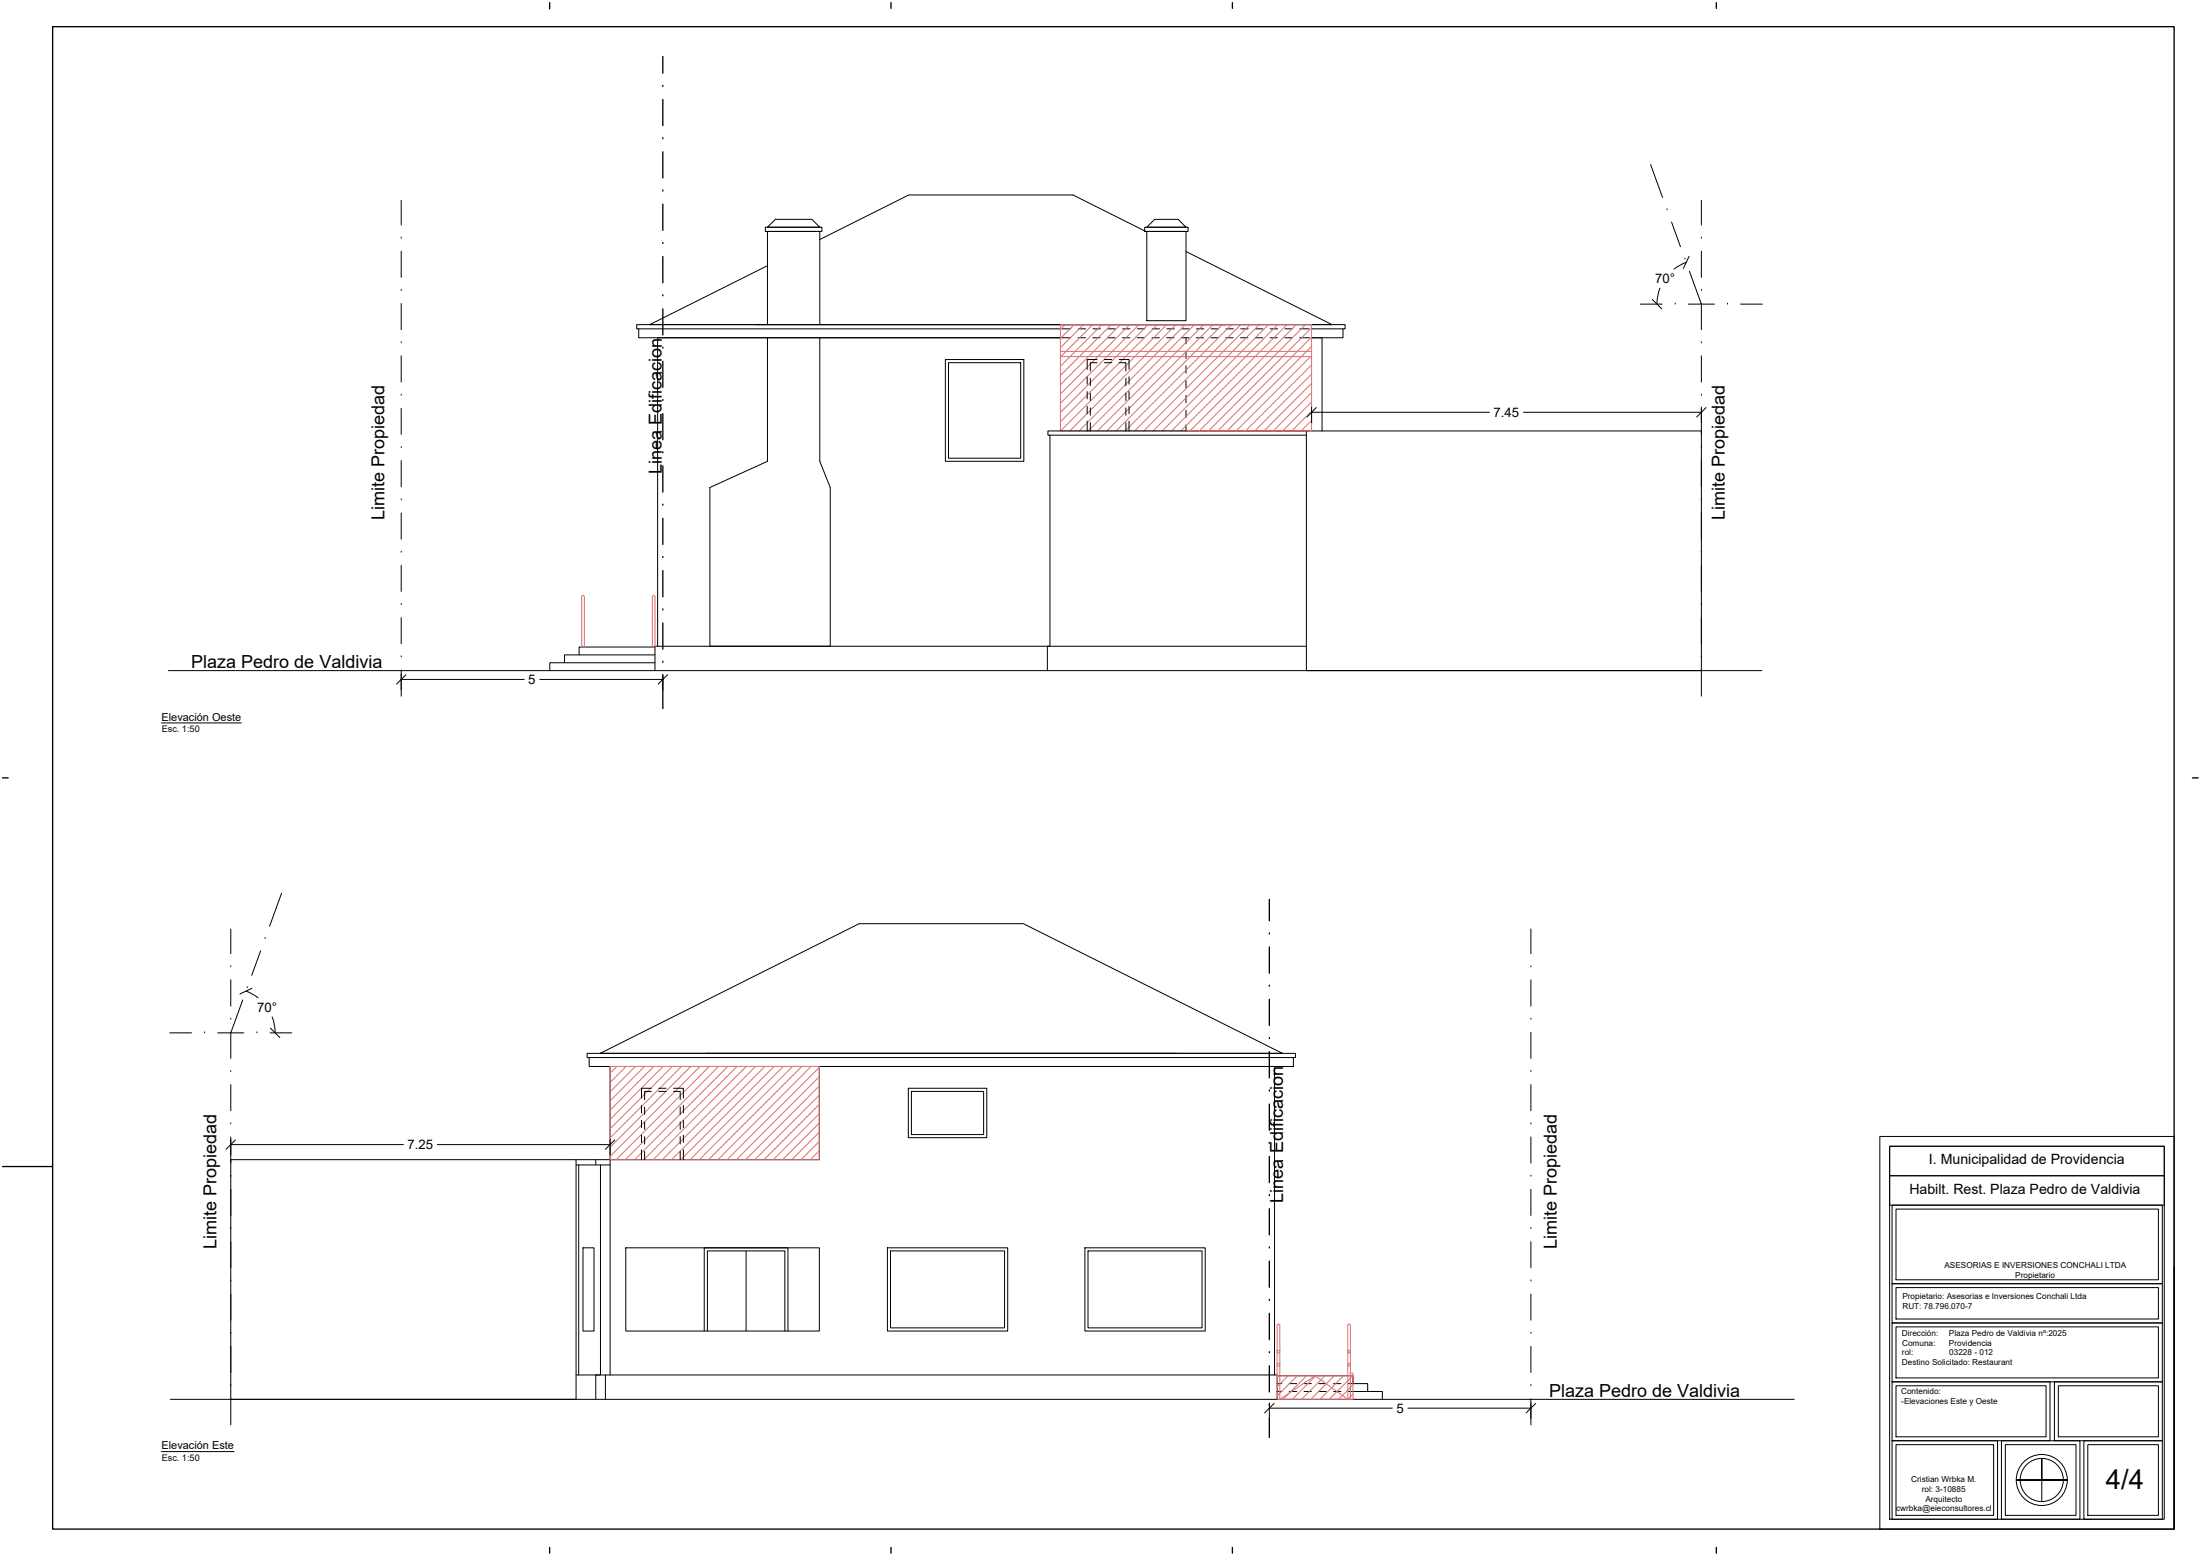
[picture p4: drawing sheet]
<svg xmlns="http://www.w3.org/2000/svg" width="841mm" height="594mm" viewBox="0 0 841 594" stroke-linecap="round" stroke-linejoin="round" font-family="sans-serif">
<!-- layer: Muros -->
<path d="M64.4 256.2h609.1M65.1 534.6h620.8" fill="none" stroke="#000" stroke-width=".38"/>
<!-- layer: Ejes -->
<g fill="none" stroke="#000" stroke-width=".38">
<path d="M153.4 76.5v9.5M631 62.9l4.6 12.5M650.4 76.5v9.5M153.4 91h.1M153.4 96v10M637.3 80.1h.1M639 84.8l3.4 9.4M644.1 98.9h.1M650.4 91h.1M650.4 96v10M153.4 111h.1M153.4 116v10"/>
<path d="M627.1 116.2h8.3M640.4 116.2h.1M645.4 116.2h10M645.8 103.6l4.6 12.6M650.4 111h.1M650.4 116v10M660.4 116.2h.1M665.4 116.2h8.3M153.4 131h.1M153.4 136v10M650.4 131h.1M650.4 136v10"/>
<path d="M153.4 151h.1M153.4 156v10M650.4 151h.1M650.4 156v10M153.4 171h.1M153.4 176v10M650.4 171h.1M650.4 176v10M153.4 191h.1M153.4 196v10M650.4 191h.1M650.4 196v10"/>
<path d="M153.4 211h.1M153.4 216v10M650.4 211h.1M650.4 216v10M153.4 231h.1M153.4 236v10M650.4 231h.1M650.4 236v10M153.4 251h.1M153.4 256v10M650.4 251h.1M650.4 256v10"/>
<path d="M88.2 354.9v9.5M101.3 358.5h.1M107.6 341.3l-4.5 12.6M585.2 354.9v9.5M88.2 369.4h.1M88.2 374.4v10M94.5 377.3h.1M99.6 363.2l-3.4 9.4M585.2 369.4h.1M585.2 374.4v10M64.9 394.6h8.3M78.2 394.6h.1"/>
<path d="M83.2 394.6h10M88.2 389.4h.1M88.2 394.4v10M92.8 382l-4.6 12.6M98.2 394.6h.1M103.2 394.6h8.3M585.2 389.4h.1M585.2 394.4v10M88.2 409.4h.1M88.2 414.4v10M585.2 409.4h.1M585.2 414.4v10"/>
<path d="M88.2 429.4h.1M88.2 434.4v10M585.2 429.4h.1M585.2 434.4v10M88.2 449.4h.1M88.2 454.4v10M585.2 449.4h.1M585.2 454.4v10M88.2 469.4h.1M88.2 474.4v10M585.2 469.4h.1M585.2 474.4v10"/>
<path d="M88.2 489.4h.1M88.2 494.4v10M585.2 489.4h.1M585.2 494.4v10M88.2 509.4h.1M88.2 514.4v10M585.2 509.4h.1M585.2 514.4v10M88.2 529.4h.1M88.2 534.4v10M585.2 529.4h.1M585.2 534.4v10"/>
</g>
<!-- layer: Cotas -->
<g fill="none" stroke="#000" stroke-width=".38">
<path d="M634.6 110.1l-.9 3-.3 3.1M644.6 100.2l-2.1 1-2.5 1.6M501.4 155.5v6M501.4 157.5h68M582.4 157.5h68M650.4 155.5v6M153.4 257.6v6M153.4 259.6h47M206.4 259.6h47M253.4 257.6v6M94 378.6l2.1 1 2.6 1.6M104 388.5l.9 3 .3 3.1"/>
<path d="M88.2 435.3v6M88.2 437.3h66M167.2 437.3h66M233.2 435.3v6M485.2 536v6M485.2 538h47M538.2 538h47M585.2 536v6"/>
</g>
<!-- layer: 0 -->
<path d="M645.7 97.9l-2.2 4.7M631.6 114.4l3.7 3.6M503.2 155.7l-3.6 3.6M652.2 155.7l-3.6 3.6M155.2 257.8l-3.6 3.6M255.2 257.8l-3.6 3.6M96.3 377.6l-4.6 2.1M103.4 392.8l3.6 3.6M90 435.5l-3.6 3.6M235 435.5l-3.6 3.6M487 536.2l-3.6 3.6M587 536.2l-3.6 3.6" fill="none" stroke="#000" stroke-width=".38"/>
<!-- layer: Formato -->
<g fill="none" stroke="#000" stroke-width=".51">
<path d="M20.1 10.2h811v574h-811zM210.1 1v2.4M340.6 1v2.2M471.1 1v2.2M656.1 1v2.2M253.4 21.6v6.4M253.4 38v10M253.4 58v10M253.4 78v10M253.4 98v10M253.4 118v10M253.4 138v10"/>
<path d="M253.4 158v10M253.4 178v10M253.4 198v10M253.4 218v10M253.4 238v10M253.4 258v12.8M.9 297.2h2.2M838.1 297.2h2.2M485.2 343.6v8.2M485.2 361.8v10M485.2 381.8v10M485.2 401.8v10"/>
<path d="M485.2 421.8v10M.9 445.7h19.2M485.2 441.8v10M485.2 461.8v10M485.2 481.8v10M831.1 484.2v100M485.2 501.8v10M485.2 521.8v10M485.2 541.8v7.4M210.1 591.2v2.2M340.6 591.2v2.2M471.1 591.2v2.2"/>
<path d="M656.1 591.2v2.2"/>
</g>
<g fill="#000">
<circle cx="253.4" cy="33" r=".25"/>
<circle cx="253.4" cy="53" r=".25"/>
<circle cx="253.4" cy="73" r=".25"/>
<circle cx="253.4" cy="93" r=".25"/>
<circle cx="253.4" cy="113" r=".25"/>
<circle cx="253.4" cy="133" r=".25"/>
<circle cx="253.4" cy="153" r=".25"/>
<circle cx="253.4" cy="173" r=".25"/>
<circle cx="253.4" cy="193" r=".25"/>
<circle cx="253.4" cy="213" r=".25"/>
<circle cx="253.4" cy="233" r=".25"/>
<circle cx="253.4" cy="253" r=".25"/>
<circle cx="485.2" cy="356.8" r=".25"/>
<circle cx="485.2" cy="376.8" r=".25"/>
<circle cx="485.2" cy="396.8" r=".25"/>
<circle cx="485.2" cy="416.8" r=".25"/>
<circle cx="485.2" cy="436.8" r=".25"/>
<circle cx="485.2" cy="456.8" r=".25"/>
<circle cx="485.2" cy="476.8" r=".25"/>
<circle cx="485.2" cy="496.8" r=".25"/>
<circle cx="485.2" cy="516.8" r=".25"/>
<circle cx="485.2" cy="536.8" r=".25"/>
</g>
<!-- layer: Muros Proy -->
<g fill="none" stroke="#000" stroke-width=".38">
<path d="M244.2 125.6h161.2M362.6 138.6h27.6v36.5h-27.6zM405.4 129h-154v117.9M405.8 125.6h3.6M412.2 125.6h2.8M417.9 125.6h2.8M419.4 138.6h-2.6v3.1M422.2 138.6h2.8M423.5 125.6h2.8M427.8 138.6h2.6v3.1M429.2 125.6h2.8M434.8 125.6h2.8"/>
<path d="M440.4 125.6h2.9M446.1 125.6h2.8M451.7 125.6h2.9M457.4 125.6h2.8M463 125.6h2.8M468.7 125.6h2.8M474.3 125.6h2.8M480 125.6h2.8M485.6 125.6h2.8M491.2 125.6h2.9M496.9 125.6h3.5M501.4 129h4v35.6"/>
<path d="M501.4 125.6h12M416.8 144.6v2.8M416.8 150.2v2.8M416.8 155.8v2.9M430.4 144.6v2.8M430.4 150.2v2.8M430.4 155.8v2.9M416.8 161.5v3.1M430.4 161.5v3.1M225.2 404h269.2M249 415.8h-3.8v3.7M249 417h-2.6v3.1"/>
<path d="M251.8 415.8h2.8M251.8 417h2.8M257.5 415.8h3.7v3.7M257.5 417h2.5v3.1M348.4 417h27.6v16.5h-27.6zM245.2 422.3v2.9M245.2 428v2.8M245.2 433.6v2.9M245.2 439.3v3.7M246.4 423v2.8M246.4 428.6v2.8M246.4 434.2v2.9"/>
<path d="M246.4 439.9v3.1M260 423v2.8M260 428.6v2.8M260 434.2v2.9M260 439.9v3.1M261.2 422.3v2.9M261.2 428v2.8M261.2 433.6v2.9M261.2 439.3v3.7M220.2 443h13v-35.6h254v117.9M220.2 445.1h13M221.2 445.1v80.2"/>
<path d="M227.8 443v2.1M229.6 445.1v80.2h-9.4M222.9 476.7h4.2v31.8h-4.2zM285.2 477.9v30.6M340.4 477.9h43.6v29.4h-43.6zM415.9 477.9h43.6v29.4h-43.6zM269.2 508.5v-31.8h32v31.8M270.4 508.5v-30.6h29.6v30.6M231.4 525.3h-3.6v9.3"/>
</g>
<!-- layer: Muebles -->
<g fill="none" stroke="#000" stroke-width=".38">
<path d="M292.6 86.8h21.6v1.6h-21.6zM296.4 83.8h14l3 3h-20zM437.6 86.8h16.6v1.6h-16.6zM438.4 88.6l-28.2-14.1h-62.8l-34 17M438.4 88.4h15v34.1h-15zM441.4 83.8h9l3 3h-15zM453.4 96.1l55.8 27.9h-220.4M293.4 101.5l-45 22.5h220.4M293.4 129v47.2l-22 10.1v60.6h46v-60.6l-4-10.1v-47.2M293.4 124v-35.6h20v35.6M361.4 137.4h30v38.8h-30zM405.4 129h-161.2v-3.4h-.8v-1.6h270.8v1.6h-.8v3.4h-12"/>
<path d="M405.5 129h3.8M412.1 129h2.9M417.8 129h2.8M419.4 137.4h-3.8v3.7M422.2 137.4h2.8M423.4 129h2.9M427.8 137.4h3.8v3.7M429.1 129h2.8M434.7 129h2.8M440.4 129h2.8M446 129h2.8M451.7 129h2.8"/>
<path d="M453.4 129v2.3M453.4 134.1v2.9M453.4 139.8v2.8M457.3 129h2.8M462.9 129h2.9M468.6 129h2.8M474.2 129h2.9M479.9 129h2.8M485.5 129h2.8M491.2 129h2.8M496.8 129h3.8M415.6 143.9v2.9"/>
<path d="M415.6 149.6v2.8M415.6 155.2v2.9M431.6 143.9v2.9M431.6 149.6v2.8M431.6 155.2v2.9M453.4 145.4v2.9M453.4 151.1v2.8M453.4 156.7v2.8M415.6 160.9v3.7M431.6 160.9v3.7M453.4 162.4v2.2h-52.8v1.7h.8v80.6h-1v9.3M453.5 164.6h45.9"/>
<path d="M499.4 164.6h151v91.6h-151zM250.4 253.2h-40.2v3M250.4 250.2h-34.6v3M250.4 247.2h-29v3M499.4 246.9h-249v9.3M224.4 402.4h270.8v1.6h-.8v3.4h-269.2v-3.4h-.8zM269.8 402.4h220.4l-99-49.5h-62.8l-99 49.5h220.4M313.2 407.4v35.6h-80v82.3M347.2 415.8h30v18.8h-30zM88.2 443h132v91.6h-132zM239.2 476.7h74v31.8h-74zM339.2 476.7h46v31.8h-46z"/>
<path d="M414.7 476.7h46v31.8h-46zM231.4 534.6v-9.3h256.8v9.3M488.2 525.6h29v3h-1.8M488.2 531.6h1.8M488.2 528.6h1.8M492.9 531.6h2.8M492.9 528.6h2.8M498.5 531.6h2.8M498.5 528.6h2.8M504.1 531.6h2.9M504.1 528.6h2.9M509.8 531.6h2.8"/>
<path d="M509.8 528.6h2.8M515.4 531.6h1.8M517.4 531.6h11v3M517.5 528.6h5.3v3"/>
</g>
<!-- layer: Superficies -->
<g fill="none" stroke="#dd6e6e" stroke-width=".38">
<path d="M405.4 124h96v40.6h-96zM407.1 124l-1.7 1.8M410.7 124l-5.3 5.3M414.2 124l-8.8 8.8M417.7 124l-12.3 12.4M421.3 124l-15.9 15.9M424.8 124l-19.4 19.5M428.3 124l-22.9 23M431.9 124l-26.5 26.5M435.4 124l-30 30.1M439 124l-33.6 33.6M442.5 124l-37.1 37.1"/>
<path d="M446 124l-40.6 40.6M449.6 124l-40.6 40.6M453.1 124l-40.6 40.6M456.6 124l-40.6 40.6M460.2 124l-40.6 40.6M463.7 124l-40.6 40.6M467.3 124l-40.7 40.6M470.8 124l-40.6 40.6M474.3 124l-40.6 40.6M477.9 124l-40.7 40.6M481.4 124l-40.6 40.6M484.9 124l-40.6 40.6"/>
<path d="M488.5 124l-40.7 40.6M492 124l-40.6 40.6M495.5 124l-40.6 40.6M499.1 124l-40.7 40.6M501.4 125.2l-39.4 39.4M501.4 128.8l-35.9 35.8M501.4 132.3l-32.3 32.3M501.4 135.9l-28.8 28.7M501.4 139.4l-25.3 25.2M501.4 142.9l-21.7 21.7M501.4 146.5l-18.2 18.1M501.4 150l-14.7 14.6"/>
<path d="M501.4 153.5l-11.1 11.1M501.4 157.1l-7.6 7.5M501.4 160.6l-4 4M501.4 164.1l-.5 .5M233.2 407.4h80v35.6h-80zM235.8 407.4l-2.6 2.6M239.3 407.4l-6.1 6.1M242.9 407.4l-9.7 9.7M246.4 407.4l-13.2 13.2M249.9 407.4l-16.7 16.7M253.5 407.4l-20.3 20.3M257 407.4l-23.8 23.8"/>
<path d="M260.5 407.4l-27.3 27.3M264.1 407.4l-30.9 30.9M267.6 407.4l-34.4 34.4M271.1 407.4l-35.6 35.6M274.7 407.4l-35.6 35.6M278.2 407.4l-35.6 35.6M281.7 407.4l-35.6 35.6M285.3 407.4l-35.6 35.6M288.8 407.4l-35.6 35.6M292.4 407.4l-35.6 35.6M295.9 407.4l-35.6 35.6M299.4 407.4l-35.6 35.6"/>
<path d="M303 407.4l-35.6 35.6M306.5 407.4l-35.6 35.6M310 407.4l-35.6 35.6M313.2 407.8l-35.2 35.2M313.2 411.3l-31.7 31.7M313.2 414.9l-28.2 28.1M313.2 418.4l-24.6 24.6M313.2 421.9l-21.1 21.1M313.2 425.5l-17.6 17.5M313.2 429l-14 14M313.2 432.5l-10.5 10.5M313.2 436.1l-7 6.9"/>
<path d="M313.2 439.6l-3.4 3.4M488.2 525.6h29v9h-29zM488.9 525.6l-.7 .6M492.4 525.6l-4.2 4.2M495.9 525.6l-7.7 7.7M499.5 525.6l-9 9M503 525.6l-9 9M506.5 525.6l-9 9M510.1 525.6l-9 9M513.6 525.6l-9 9M517.2 525.6l-9.1 9M517.2 532.6l-2 2-12.5-9-13.5 9"/>
<path d="M517.2 525.6v-1h-1v10M517.2 529.1l-5.5 5.5"/>
</g>
<!-- layer: Proyecciones -->
<path d="M401.4 166.3h98" fill="none" stroke="#000" stroke-width=".38"/>
<!-- layer: Muros Proy -->
<g fill="none" stroke="#dd6e6e" stroke-width=".38">
<path d="M405.4 136.2h96M405.4 134.2h96M222.9 227.5l-.5 .5v19.2M222.9 227.5h.1M222.9 227.5l.5 .5v19.2M249.9 227.5l-.5 .5v19.2M249.9 227.5h.1M249.9 227.5l.5 .5v19.2M488.7 505.9l-.5 .5v19.2M488.7 505.9h.1M488.7 505.9l.5 .5v28.2M515.2 534.6v-28.2l.6-.5 .4 .5v28.2"/>
<circle cx="488.7" cy="516.4" r=".5"/>
<circle cx="515.7" cy="516.4" r=".5"/>
<circle cx="488.7" cy="521.4" r=".5"/>
<circle cx="515.7" cy="521.4" r=".5"/>
</g>
<g fill="none" stroke="#000" stroke-width=".38">
<path d="M61.7 276.2h30.6M718.6 434.2h112.5v150h-112.5zM722.4 437.9h105v142.5h-105zM722.4 437.9h105v11.3h-105zM722.4 449.2h105v11.2h-105zM723.3 460.4h103.3v30h-103.3zM724.8 461.9h100.3v27h-100.3zM723.3 490.4h103.3v15h-103.3zM724.8 491.9h100.3v12h-100.3zM723.3 505.4h103.3v22.5h-103.3zM724.8 506.9h100.3v19.5h-100.3zM723.3 527.9h60.4v22.5h-60.4z"/>
<path d="M724.8 529.4h57.4v19.5h-57.4zM785.4 527.9h41.2v22.5h-41.2zM786.9 529.4h38.2v19.5h-38.2zM61.7 554.6h27.8M723.3 550.4h40.3v30h-40.3zM724.8 551.9h37.3v27h-37.3zM765.1 550.4h30v30h-30zM766.6 551.9h27v27h-27zM796.6 550.4h30v30h-30zM798.1 551.9h27v27h-27zM790.3 565.4h-19.5h19.5h-9.8v-8.2v16.5"/>
<circle cx="780.5" cy="565.4" r="9.7"/>
<circle cx="780.5" cy="565.4" r="8.2"/>
</g>
<text font-size="10.5" x="805.1" y="568.8">4/4</text>
<g font-size="6.9">
<text x="253.1" y="181" transform="rotate(-90 253.1 181)">Linea Edificacion</text>
<text x="147" y="198.8" transform="rotate(-90 147 198.8)">Limite Propiedad</text>
<text x="659.4" y="198.8" transform="rotate(-90 659.4 198.8)">Limite Propiedad</text>
<text x="73.1" y="255.3">Plaza Pedro de Valdivia</text>
<text x="490.5" y="459.5" transform="rotate(-90 490.5 459.5)">Linea Edificacion</text>
<text x="82.8" y="477.2" transform="rotate(-90 82.8 477.2)">Limite Propiedad</text>
<text x="595.2" y="477.2" transform="rotate(-90 595.2 477.2)">Limite Propiedad</text>
<text x="592.2" y="533.7">Plaza Pedro de Valdivia</text>
</g>
<g font-size="5.4">
<text x="737.4" y="444.8">I. Municipalidad de Providencia</text>
<text x="729.9" y="456">Habilt. Rest. Plaza Pedro de Valdivia</text>
</g>
<g font-size="5">
<text x="632.8" y="108.2">70°</text>
<text x="571" y="159.3">7.45</text>
<text x="202" y="261.4">5</text>
<text x="98.4" y="386.6">70°</text>
<text x="155.8" y="439.1">7.25</text>
<text x="533.8" y="539.8">5</text>
</g>
<g font-size="4.2">
<text x="61.7" y="275.3">Elevación Oeste</text>
<text x="61.7" y="553.7">Elevación Este</text>
</g>
<g font-size="3.5">
<text x="61.8" y="279.6">Esc. 1:50</text>
<text x="61.8" y="558">Esc. 1:50</text>
</g>
<g font-size="3.1">
<text x="743.3" y="484.6">ASESORIAS E INVERSIONES CONCHALI LTDA</text>
<text x="770.4" y="488.3">Propietario</text>
<text x="727.3" y="496.2">Propietario: Asesorias e Inversiones Conchali Ltda</text>
<text x="727.3" y="500">RUT: 78.796.070-7</text>
<text x="727.1" y="510.3">Dirección:</text>
<text x="727.1" y="514.1">Comuna:</text>
<text x="745" y="510.3">Plaza Pedro de Valdivia nº:2025</text>
<text x="745" y="514.1">Providencia</text>
<text x="727.1" y="521.6">Destino Solicitado: Restaurant</text>
<text x="727.1" y="517.8">rol:</text>
<text x="745.2" y="517.8">03228 - 012</text>
<text x="726.8" y="532.6">Contenido:</text>
<text x="726.8" y="536.3">-Elevaciones Este y Oeste</text>
<text x="730.7" y="566.2">Cristian Wrbka M.</text>
<text x="734.7" y="569.9">rol: 3-10885</text>
<text x="736" y="573.7">Arquitecto</text>
<text x="724.9" y="577.5">cwrbka@eieconsultores.cl</text>
</g>
</svg>
